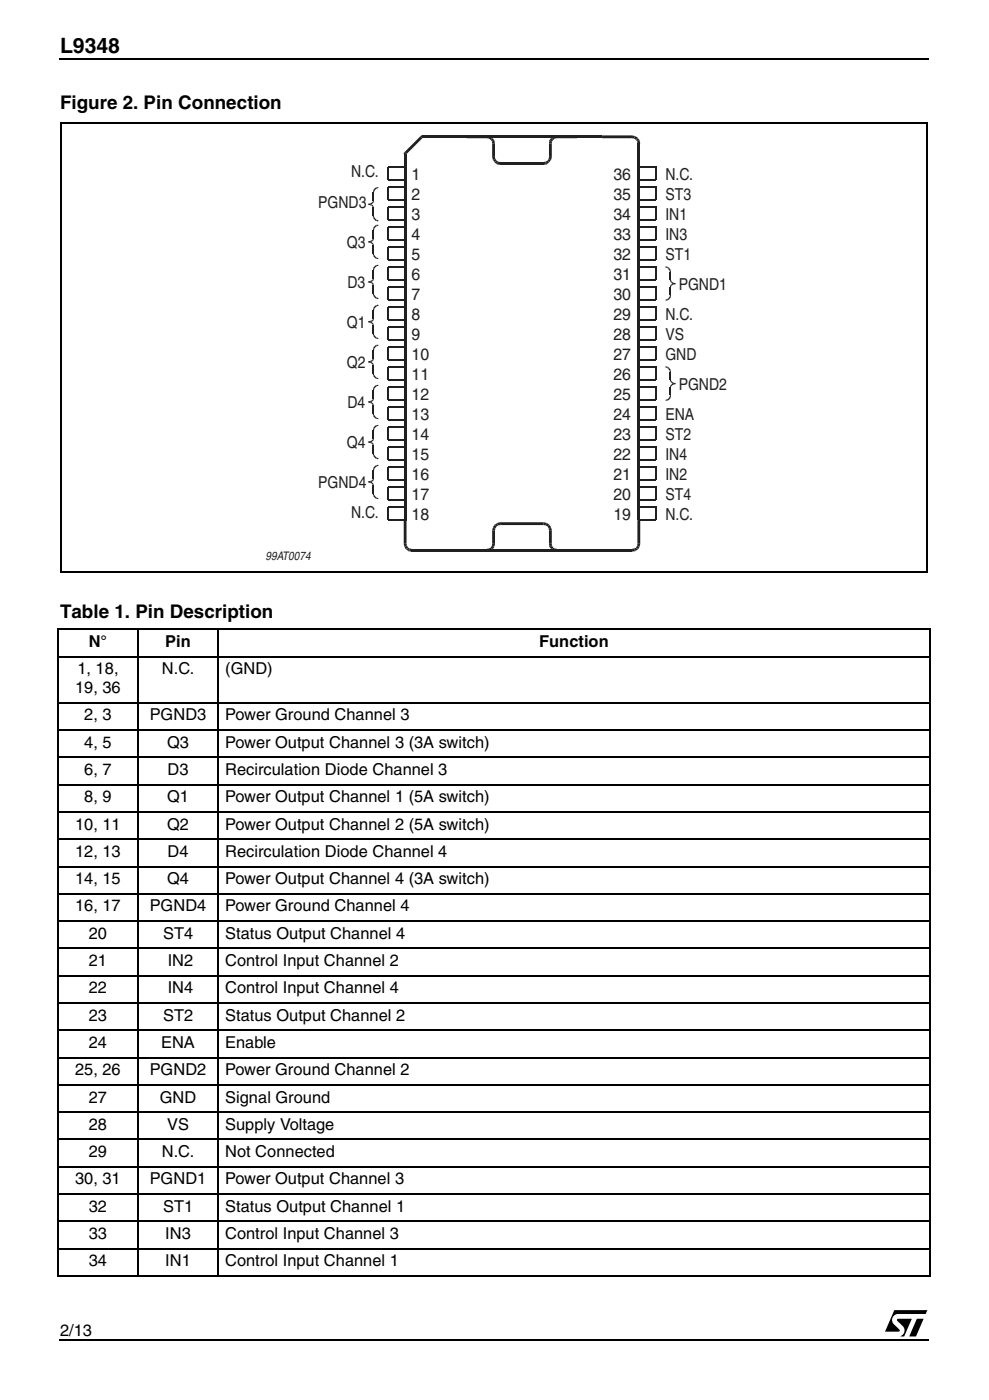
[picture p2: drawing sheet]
<svg xmlns="http://www.w3.org/2000/svg" width="148mm" height="210mm" viewBox="0 0 148 210" stroke-linecap="round" stroke-linejoin="round" font-family="sans-serif">
<path d="M8.9 8.8h.1v.2h-.1zM8.9 200.8h.1v.2h-.1z" fill="#000"/>
<path d="M9 8.9h130.1M9 200.9h130.1" fill="none" stroke="#000" stroke-width=".17"/>
<path d="M132.5 196.4h6.5v4h-6.5z" fill="#fff"/>
<path d="M134.4 197.8l2.2-.1-1.1 2.7-.6-.1a.94 .94 0 0 0 .4-1.5l-.9-.8zM137.4 197.7h1l-1.2 2.7h-1zM134 196.4h4.9l-.2 .6h-4.1a.9 .9 0 0 0-.9 .6 .9 .9 0 0 0 .3 1l.8 .8-.1 .2-2.1 .1z" fill="#000"/>
<path d="M9 17.2h130v1.2h-130z" fill="#fff"/>
<g fill="none" stroke="#000" stroke-width=".17">
<path d="M8.6 94.4h130.8M8.6 98.5h130.8M8.7 94.5v96.7M20.7 94.3v97.1M32.7 94.3v97.1M139.3 94.5v96.7M8.6 105.4h130.8M8.6 109.5h130.8M8.6 113.6h130.8M8.6 117.7h130.8M8.6 121.7h130.8M8.6 125.8h130.8"/>
<path d="M8.6 129.9h130.8M8.6 134h130.8M8.6 138.1h130.8M8.6 142.2h130.8M8.6 146.3h130.8M8.6 150.4h130.8M8.6 154.5h130.8M8.6 158.6h130.8M8.6 162.7h130.8M8.6 166.8h130.8M8.6 170.8h130.8M8.6 175h130.8"/>
<path d="M8.6 179h130.8M8.6 183.1h130.8M8.6 187.2h130.8M8.6 191.3h130.8"/>
</g>
<path d="M39.8 20.3h69.1v64.1h-69.1z" fill="#fff"/>
<path d="M95.6 27h2.7" fill="none" stroke="#231f20" stroke-width=".17"/>
<path d="M98.1 24.9h.2v2h-.2z" fill="#231f20"/>
<path d="M95.6 25h2.5" fill="none" stroke="#231f20" stroke-width=".17"/>
<path d="M95.6 25.1h.2v1.8h-.2z" fill="#231f20"/>
<path d="M95.6 30h2.7" fill="none" stroke="#231f20" stroke-width=".17"/>
<path d="M98.1 27.9h.2v2h-.2z" fill="#231f20"/>
<path d="M95.6 28h2.5" fill="none" stroke="#231f20" stroke-width=".17"/>
<path d="M95.6 28.1h.2v1.8h-.2z" fill="#231f20"/>
<path d="M95.6 33h2.7" fill="none" stroke="#231f20" stroke-width=".17"/>
<path d="M98.1 30.9h.2v2h-.2z" fill="#231f20"/>
<path d="M95.6 31h2.5" fill="none" stroke="#231f20" stroke-width=".17"/>
<path d="M95.6 31.1h.2v1.8h-.2z" fill="#231f20"/>
<path d="M95.6 36h2.7" fill="none" stroke="#231f20" stroke-width=".17"/>
<path d="M98.1 33.9h.2v2h-.2z" fill="#231f20"/>
<path d="M95.6 34h2.5" fill="none" stroke="#231f20" stroke-width=".17"/>
<path d="M95.6 34.1h.2v1.8h-.2z" fill="#231f20"/>
<path d="M95.6 39h2.7" fill="none" stroke="#231f20" stroke-width=".17"/>
<path d="M98.1 36.9h.2v2h-.2z" fill="#231f20"/>
<path d="M95.6 37h2.5" fill="none" stroke="#231f20" stroke-width=".17"/>
<path d="M95.6 37.1h.2v1.8h-.2z" fill="#231f20"/>
<path d="M95.6 42h2.7" fill="none" stroke="#231f20" stroke-width=".17"/>
<path d="M98.1 39.9h.2v2h-.2z" fill="#231f20"/>
<path d="M95.6 40h2.5" fill="none" stroke="#231f20" stroke-width=".17"/>
<path d="M95.6 40.1h.2v1.8h-.2z" fill="#231f20"/>
<path d="M95.6 45h2.7M95.6 43h2.5M98.2 42.9v2" fill="none" stroke="#231f20" stroke-width=".17"/>
<path d="M95.6 43.1h.2v1.8h-.2z" fill="#231f20"/>
<path d="M95.6 48h2.7M95.6 46h2.5M98.2 45.9v2" fill="none" stroke="#231f20" stroke-width=".17"/>
<path d="M95.6 46.1h.2v1.8h-.2z" fill="#231f20"/>
<path d="M95.6 51h2.7" fill="none" stroke="#231f20" stroke-width=".17"/>
<path d="M98.1 48.9h.2v2h-.2z" fill="#231f20"/>
<path d="M95.6 49h2.5" fill="none" stroke="#231f20" stroke-width=".17"/>
<path d="M95.6 49.1h.2v1.8h-.2z" fill="#231f20"/>
<path d="M95.6 54h2.7" fill="none" stroke="#231f20" stroke-width=".17"/>
<path d="M98.1 51.9h.2v2h-.2z" fill="#231f20"/>
<path d="M95.6 52h2.5" fill="none" stroke="#231f20" stroke-width=".17"/>
<path d="M95.6 52.1h.2v1.8h-.2z" fill="#231f20"/>
<path d="M95.6 57h2.7" fill="none" stroke="#231f20" stroke-width=".17"/>
<path d="M98.1 54.9h.2v2h-.2z" fill="#231f20"/>
<path d="M95.6 55h2.5" fill="none" stroke="#231f20" stroke-width=".17"/>
<path d="M95.6 55.1h.2v1.8h-.2z" fill="#231f20"/>
<path d="M95.6 60h2.7" fill="none" stroke="#231f20" stroke-width=".17"/>
<path d="M98.1 57.9h.2v2h-.2z" fill="#231f20"/>
<path d="M95.6 58h2.5" fill="none" stroke="#231f20" stroke-width=".17"/>
<path d="M95.6 58.1h.2v1.8h-.2z" fill="#231f20"/>
<path d="M95.6 63h2.7" fill="none" stroke="#231f20" stroke-width=".17"/>
<path d="M98.1 60.9h.2v2h-.2z" fill="#231f20"/>
<path d="M95.6 61h2.5" fill="none" stroke="#231f20" stroke-width=".17"/>
<path d="M95.6 61.1h.2v1.8h-.2z" fill="#231f20"/>
<path d="M95.6 66h2.7M95.6 64h2.5M98.2 63.9v2" fill="none" stroke="#231f20" stroke-width=".17"/>
<path d="M95.6 64.1h.2v1.8h-.2z" fill="#231f20"/>
<path d="M95.6 69h2.7M95.6 67h2.5M98.2 66.9v2" fill="none" stroke="#231f20" stroke-width=".17"/>
<path d="M95.6 67.1h.2v1.8h-.2z" fill="#231f20"/>
<path d="M95.6 72h2.7" fill="none" stroke="#231f20" stroke-width=".17"/>
<path d="M98.1 69.9h.2v2h-.2z" fill="#231f20"/>
<path d="M95.6 70h2.5" fill="none" stroke="#231f20" stroke-width=".17"/>
<path d="M95.6 70.1h.2v1.8h-.2z" fill="#231f20"/>
<path d="M95.6 75h2.7" fill="none" stroke="#231f20" stroke-width=".17"/>
<path d="M98.1 72.9h.2v2h-.2z" fill="#231f20"/>
<path d="M95.6 73h2.5" fill="none" stroke="#231f20" stroke-width=".17"/>
<path d="M95.6 73.1h.2v1.8h-.2z" fill="#231f20"/>
<path d="M95.6 78h2.7" fill="none" stroke="#231f20" stroke-width=".17"/>
<path d="M98.1 75.9h.2v2h-.2z" fill="#231f20"/>
<path d="M95.6 76h2.5" fill="none" stroke="#231f20" stroke-width=".17"/>
<path d="M95.6 76.1h.2v1.8h-.2z" fill="#231f20"/>
<path d="M58.1 27h2.7" fill="none" stroke="#231f20" stroke-width=".17"/>
<path d="M60.6 24.9h.2v2h-.2z" fill="#231f20"/>
<path d="M58.1 25h2.5" fill="none" stroke="#231f20" stroke-width=".17"/>
<path d="M58.1 25.1h.2v1.8h-.2z" fill="#231f20"/>
<path d="M58.1 30h2.7" fill="none" stroke="#231f20" stroke-width=".17"/>
<path d="M60.6 27.9h.2v2h-.2z" fill="#231f20"/>
<path d="M58.1 28h2.5" fill="none" stroke="#231f20" stroke-width=".17"/>
<path d="M58.1 28.1h.2v1.8h-.2z" fill="#231f20"/>
<path d="M58.1 33h2.7" fill="none" stroke="#231f20" stroke-width=".17"/>
<path d="M60.6 30.9h.2v2h-.2z" fill="#231f20"/>
<path d="M58.1 31h2.5" fill="none" stroke="#231f20" stroke-width=".17"/>
<path d="M58.1 31.1h.2v1.8h-.2z" fill="#231f20"/>
<path d="M58.1 36h2.7" fill="none" stroke="#231f20" stroke-width=".17"/>
<path d="M60.6 33.9h.2v2h-.2z" fill="#231f20"/>
<path d="M58.1 34h2.5" fill="none" stroke="#231f20" stroke-width=".17"/>
<path d="M58.1 34.1h.2v1.8h-.2z" fill="#231f20"/>
<path d="M58.1 39h2.7" fill="none" stroke="#231f20" stroke-width=".17"/>
<path d="M60.6 36.9h.2v2h-.2z" fill="#231f20"/>
<path d="M58.1 37h2.5" fill="none" stroke="#231f20" stroke-width=".17"/>
<path d="M58.1 37.1h.2v1.8h-.2z" fill="#231f20"/>
<path d="M58.1 42h2.7" fill="none" stroke="#231f20" stroke-width=".17"/>
<path d="M60.6 39.9h.2v2h-.2z" fill="#231f20"/>
<path d="M58.1 40h2.5" fill="none" stroke="#231f20" stroke-width=".17"/>
<path d="M58.1 40.1h.2v1.8h-.2z" fill="#231f20"/>
<path d="M58.1 45h2.7M58.1 43h2.5M60.7 42.9v2" fill="none" stroke="#231f20" stroke-width=".17"/>
<path d="M58.1 43.1h.2v1.8h-.2z" fill="#231f20"/>
<path d="M58.1 48h2.7M58.1 46h2.5M60.7 45.9v2" fill="none" stroke="#231f20" stroke-width=".17"/>
<path d="M58.1 46.1h.2v1.8h-.2z" fill="#231f20"/>
<path d="M58.1 51h2.7" fill="none" stroke="#231f20" stroke-width=".17"/>
<path d="M60.6 48.9h.2v2h-.2z" fill="#231f20"/>
<path d="M58.1 49h2.5" fill="none" stroke="#231f20" stroke-width=".17"/>
<path d="M58.1 49.1h.2v1.8h-.2z" fill="#231f20"/>
<path d="M58.1 54h2.7" fill="none" stroke="#231f20" stroke-width=".17"/>
<path d="M60.6 51.9h.2v2h-.2z" fill="#231f20"/>
<path d="M58.1 52h2.5" fill="none" stroke="#231f20" stroke-width=".17"/>
<path d="M58.1 52.1h.2v1.8h-.2z" fill="#231f20"/>
<path d="M58.1 57h2.7" fill="none" stroke="#231f20" stroke-width=".17"/>
<path d="M60.6 54.9h.2v2h-.2z" fill="#231f20"/>
<path d="M58.1 55h2.5" fill="none" stroke="#231f20" stroke-width=".17"/>
<path d="M58.1 55.1h.2v1.8h-.2z" fill="#231f20"/>
<path d="M58.1 60h2.7" fill="none" stroke="#231f20" stroke-width=".17"/>
<path d="M60.6 57.9h.2v2h-.2z" fill="#231f20"/>
<path d="M58.1 58h2.5" fill="none" stroke="#231f20" stroke-width=".17"/>
<path d="M58.1 58.1h.2v1.8h-.2z" fill="#231f20"/>
<path d="M58.1 63h2.7" fill="none" stroke="#231f20" stroke-width=".17"/>
<path d="M60.6 60.9h.2v2h-.2z" fill="#231f20"/>
<path d="M58.1 61h2.5" fill="none" stroke="#231f20" stroke-width=".17"/>
<path d="M58.1 61.1h.2v1.8h-.2z" fill="#231f20"/>
<path d="M58.1 66h2.7M58.1 64h2.5M60.7 63.9v2" fill="none" stroke="#231f20" stroke-width=".17"/>
<path d="M58.1 64.1h.2v1.8h-.2z" fill="#231f20"/>
<path d="M58.1 69h2.7M58.1 67h2.5M60.7 66.9v2" fill="none" stroke="#231f20" stroke-width=".17"/>
<path d="M58.1 67.1h.2v1.8h-.2z" fill="#231f20"/>
<path d="M58.1 72h2.7" fill="none" stroke="#231f20" stroke-width=".17"/>
<path d="M60.6 69.9h.2v2h-.2z" fill="#231f20"/>
<path d="M58.1 70h2.5" fill="none" stroke="#231f20" stroke-width=".17"/>
<path d="M58.1 70.1h.2v1.8h-.2z" fill="#231f20"/>
<path d="M58.1 75h2.7" fill="none" stroke="#231f20" stroke-width=".17"/>
<path d="M60.6 72.9h.2v2h-.2z" fill="#231f20"/>
<path d="M58.1 73h2.5" fill="none" stroke="#231f20" stroke-width=".17"/>
<path d="M58.1 73.1h.2v1.8h-.2z" fill="#231f20"/>
<path d="M58.1 78h2.7" fill="none" stroke="#231f20" stroke-width=".17"/>
<path d="M60.6 75.9h.2v2h-.2z" fill="#231f20"/>
<path d="M58.1 76h2.5" fill="none" stroke="#231f20" stroke-width=".17"/>
<path d="M58.1 76.1h.2v1.8h-.2z" fill="#231f20"/>
<path d="M69.9 20.5h3.1" fill="none" stroke="#231f20" stroke-width=".42"/>
<g fill="#231f20">
<path d="M73 20.3l.3 .1-.1 .4-.3-.1z" fill-rule="evenodd"/>
<path d="M73.3 20.4h.1l-.2 .4z" fill-rule="evenodd"/>
<path d="M73.4 20.4l.3 .2-.2 .4-.3-.2z" fill-rule="evenodd"/>
<path d="M73.7 20.6l.1 .1-.3 .3z" fill-rule="evenodd"/>
<path d="M73.5 21l.3-.3 .2 .2-.3 .3z" fill-rule="evenodd"/>
<path d="M73.7 21.2l.3-.3 .1 .2z" fill-rule="evenodd"/>
<path d="M73.7 21.2l.4-.1 .1 .4h-.5z" fill-rule="evenodd"/>
</g>
<path d="M73.9 21.5v2.1" fill="none" stroke="#231f20" stroke-width=".42"/>
<g fill="#231f20">
<path d="M73.7 23.6l.5-.1v.3l-.4 .1z" fill-rule="evenodd"/>
<path d="M73.8 23.9l.4-.1-.3 .3z" fill-rule="evenodd"/>
<path d="M73.9 24.1l.3-.3 .2 .3-.3 .2z" fill-rule="evenodd"/>
<path d="M74.1 24.3l.3-.2-.3 .3z" fill-rule="evenodd"/>
<path d="M74.4 24.1l.2 .1-.2 .4-.3-.2z" fill-rule="evenodd"/>
<path d="M74.6 24.2v.5h-.1l-.1-.1z" fill-rule="evenodd"/>
<path d="M74.6 24.2l.3 .1v.4h-.3z" fill-rule="evenodd"/>
</g>
<path d="M74.9 24.5h6.5" fill="none" stroke="#231f20" stroke-width=".42"/>
<g fill="#231f20">
<path d="M82 24.1l.3 .2-.1 .1z"/>
<path d="M81.4 24.3l.3-.1 .1 .5h-.4z" fill-rule="evenodd"/>
<path d="M81.7 24.2l.3 .4-.1 .1h-.1z" fill-rule="evenodd"/>
<path d="M81.7 24.2l.3-.1 .2 .3-.2 .2z" fill-rule="evenodd"/>
<path d="M82.2 23.8l.3 .3-.2 .2-.3-.2z" fill-rule="evenodd"/>
<path d="M82.2 23.8l.4 .1-.1 .2z" fill-rule="evenodd"/>
<path d="M82.2 23.5l.5 .1-.1 .3-.4-.1z" fill-rule="evenodd"/>
</g>
<path d="M82.5 21.5v2.1" fill="none" stroke="#231f20" stroke-width=".42"/>
<g fill="#231f20">
<path d="M82.3 21.1l.4 .1v.3h-.5z" fill-rule="evenodd"/>
<path d="M82.3 21l.1-.1 .3 .3-.4-.1z" fill-rule="evenodd"/>
<path d="M82.6 20.7l.3 .3-.2 .2-.3-.3z" fill-rule="evenodd"/>
<path d="M82.6 20.6l.3 .4z" fill-rule="evenodd"/>
<path d="M82.7 20.6l.2-.1 .2 .3-.2 .2z" fill-rule="evenodd"/>
<path d="M82.9 20.5l.1-.1 .1 .4z" fill-rule="evenodd"/>
<path d="M83 20.4l.4-.1 .1 .4-.4 .1z" fill-rule="evenodd"/>
</g>
<path d="M83.4 20.5h3M69.9 82.5h3" fill="none" stroke="#231f20" stroke-width=".42"/>
<g fill="#231f20">
<path d="M72.9 82.3l.3-.1 .1 .5h-.4z" fill-rule="evenodd"/>
<path d="M73.2 82.2l.2 .5h-.1z" fill-rule="evenodd"/>
<path d="M73.2 82.2l.3-.1 .2 .4-.3 .1z" fill-rule="evenodd"/>
<path d="M73.5 82.1l.4 .2-.2 .2z" fill-rule="evenodd"/>
<path d="M73.7 81.8l.3 .2-.1 .3-.4-.2z" fill-rule="evenodd"/>
<path d="M73.7 81.8l.4 .1-.1 .1z" fill-rule="evenodd"/>
<path d="M73.7 81.5l.5 .1-.1 .3-.4-.1z" fill-rule="evenodd"/>
</g>
<path d="M73.9 79.5v2.1" fill="none" stroke="#231f20" stroke-width=".42"/>
<g fill="#231f20">
<path d="M73.8 79.1l.4 .1v.4l-.5-.1z" fill-rule="evenodd"/>
<path d="M73.9 79l.3 .2-.4-.1z" fill-rule="evenodd"/>
<path d="M74 78.7l.4 .2-.2 .3-.3-.2z" fill-rule="evenodd"/>
<path d="M74 78.7l.2-.1 .2 .3z" fill-rule="evenodd"/>
<path d="M74.2 78.6l.2-.1 .2 .3-.2 .1z" fill-rule="evenodd"/>
<path d="M74.4 78.5l.1-.1 .1 .4z" fill-rule="evenodd"/>
<path d="M74.5 78.4l.4-.1 .1 .4-.4 .1z" fill-rule="evenodd"/>
</g>
<path d="M74.9 78.5h6.6" fill="none" stroke="#231f20" stroke-width=".42"/>
<g fill="#231f20">
<path d="M81.5 78.3l.3 .1-.1 .4-.3-.1z" fill-rule="evenodd"/>
<path d="M81.8 78.4h.1l-.2 .4z" fill-rule="evenodd"/>
<path d="M81.9 78.4l.3 .2-.2 .3-.3-.1z" fill-rule="evenodd"/>
<path d="M82.2 78.6l.2 .1-.4 .2z" fill-rule="evenodd"/>
<path d="M82 78.9l.4-.2 .1 .3-.3 .2z" fill-rule="evenodd"/>
<path d="M82.2 79.2l.3-.2 .1 .1z" fill-rule="evenodd"/>
<path d="M82.2 79.2l.4-.1 .1 .4-.5 .1z" fill-rule="evenodd"/>
</g>
<path d="M82.5 79.5v2" fill="none" stroke="#231f20" stroke-width=".42"/>
<g fill="#231f20">
<path d="M82.6 82.3l.3-.2-.2 .3z"/>
<path d="M82.2 81.5h.5v.3l-.4 .1z" fill-rule="evenodd"/>
<path d="M82.3 81.9l.4-.1-.3 .3z" fill-rule="evenodd"/>
<path d="M82.4 82.1l.3-.3 .2 .3-.3 .2z" fill-rule="evenodd"/>
<path d="M82.9 82.1l.2 .1-.2 .4-.2-.2z" fill-rule="evenodd"/>
<path d="M83.1 82.2v.5h-.1l-.1-.1z" fill-rule="evenodd"/>
<path d="M83.1 82.2l.3 .1v.4h-.3z" fill-rule="evenodd"/>
</g>
<path d="M67.7 82.5h27" fill="none" stroke="#231f20" stroke-width=".42"/>
<g fill="#231f20">
<path d="M94.7 82.3l.3-.1v.5h-.3z" fill-rule="evenodd"/>
<path d="M95 82.2l.2 .5h-.2z" fill-rule="evenodd"/>
<path d="M95 82.2l.3-.1 .2 .4-.3 .1z" fill-rule="evenodd"/>
<path d="M95.3 82.1l.3 .2-.1 .2z" fill-rule="evenodd"/>
<path d="M95.5 81.8l.3 .2-.2 .3-.3-.2z" fill-rule="evenodd"/>
<path d="M95.5 81.8l.3 .1v.1z" fill-rule="evenodd"/>
<path d="M95.5 81.5l.4 .1-.1 .3-.3-.1z" fill-rule="evenodd"/>
</g>
<path d="M95.7 21.5v60.1" fill="none" stroke="#231f20" stroke-width=".42"/>
<g fill="#231f20">
<path d="M95.5 21.2l.3-.1 .1 .4h-.4z" fill-rule="evenodd"/>
<path d="M95.5 21.2l.2-.3 .1 .2z" fill-rule="evenodd"/>
<path d="M95.3 21l.3-.3 .1 .2-.2 .3z" fill-rule="evenodd"/>
<path d="M95.5 20.6l.1 .1-.3 .3z" fill-rule="evenodd"/>
<path d="M95.2 20.4l.3 .2-.2 .4-.3-.2z" fill-rule="evenodd"/>
<path d="M95.1 20.4h.1l-.2 .4z" fill-rule="evenodd"/>
<path d="M94.7 20.3l.4 .1-.1 .4-.4-.1z" fill-rule="evenodd"/>
</g>
<path d="M90.2 20.5h4.5M60.7 78v3.6" fill="none" stroke="#231f20" stroke-width=".42"/>
<g fill="#231f20">
<path d="M60.5 81.6l.4-.1v.3l-.3 .1z" fill-rule="evenodd"/>
<path d="M60.6 81.9l.3-.1-.3 .2z" fill-rule="evenodd"/>
<path d="M60.6 82l.3-.2 .3 .3-.4 .2z" fill-rule="evenodd"/>
<path d="M60.8 82.3l.4-.2-.3 .3z" fill-rule="evenodd"/>
<path d="M61.2 82.1l.2 .1-.3 .4-.2-.2z" fill-rule="evenodd"/>
<path d="M61.4 82.2l-.1 .5h-.1l-.1-.1z" fill-rule="evenodd"/>
<path d="M61.4 82.2l.3 .1v.4h-.4z" fill-rule="evenodd"/>
</g>
<path d="M63.3 20.5h26.9M61.7 82.5h6" fill="none" stroke="#231f20" stroke-width=".42"/>
<g fill="#231f20">
<path d="M63.1 20.3h.2v.4l-.3-.3z" fill-rule="evenodd"/>
<path d="M60.6 22.8l2.4-2.4 .3 .3-2.4 2.4z" fill-rule="evenodd"/>
<path d="M60.5 22.9l.1-.1 .3 .3h-.4z" fill-rule="evenodd"/>
</g>
<path d="M60.7 23.1v54.9" fill="none" stroke="#231f20" stroke-width=".42"/>
<g fill="#231f20">
<path d="M56.3 33.7l.2 .2z"/>
<path d="M55.9 34.1l.2 .2z"/>
<path d="M55.4 36.1l.1 .2z"/>
<path d="M55.7 36l.1 .2z"/>
<path d="M55.9 38.3h.2l-.2 .1z"/>
<path d="M55.8 38h.2z"/>
<path d="M55.5 36.2h.1l-.2 .2z"/>
<path d="M55.7 36.3v.2z"/>
<path d="M55.8 36.8l.2-.1z"/>
<path d="M56.3 39.7l.2 .2z"/>
<path d="M55.9 40.2l.2 .1z"/>
<path d="M55.4 42.1l.1 .2z"/>
<path d="M55.7 42l.1 .2z"/>
<path d="M56.4 44.6l-.1 .2z"/>
<path d="M55.9 44.3l.2-.1-.2 .1z"/>
<path d="M55.8 44h.2z"/>
<path d="M55.5 42.2l-.1 .2z"/>
<path d="M56.3 45.7l.2 .2z"/>
<path d="M55.9 46.2l.2 .1z"/>
<path d="M55.9 50.3l.2-.1-.2 .2z"/>
<path d="M55.8 50h.2z"/>
<path d="M55.5 48.2h.1l-.2 .2z"/>
<path d="M55.7 48.3v.2z"/>
<path d="M56.3 51.7l.2 .2z"/>
<path d="M55.9 52.1l.2 .2z"/>
<path d="M55.4 54.1l.1 .2z"/>
<path d="M55.7 54l.1 .2z"/>
<path d="M55.9 53.7l.1 .1z"/>
<path d="M55.9 56.3l.2-.1-.2 .2z"/>
<path d="M55.8 56h.2z"/>
<path d="M55.5 54.2h.1l-.2 .2z"/>
<path d="M55.7 54.3v.2z"/>
<path d="M56.3 57.7l.2 .2z"/>
<path d="M55.9 58.1l.2 .2z"/>
<path d="M55.4 60.1l.1 .2z"/>
<path d="M55.7 60l.1 .2z"/>
<path d="M55.9 62.3h.2l-.2 .1z"/>
<path d="M55.8 62h.2z"/>
<path d="M55.5 60.2h.1l-.2 .2z"/>
<path d="M55.7 60.4v.1z"/>
<path d="M55.8 60.8l.2-.1z"/>
<path d="M56.3 63.7l.2 .2z"/>
<path d="M55.9 64.2l.2 .1z"/>
<path d="M55.4 66.2l.1 .1z"/>
<path d="M55.7 66l.1 .2z"/>
<path d="M56.4 68.6l-.1 .2z"/>
<path d="M55.9 68.3l.2-.1-.2 .2z"/>
<path d="M55.8 68h.2z"/>
<path d="M55.5 66.2l-.1 .2z"/>
<path d="M56.3 69.7l.2 .2z"/>
<path d="M55.9 70.2l.2 .1z"/>
<path d="M55.9 74.3l.2-.1-.2 .2z"/>
<path d="M55.8 74h.2z"/>
<path d="M55.5 72.2h.1l-.2 .2z"/>
<path d="M55.7 72.3v.2z"/>
<path d="M100.3 55.5l.1-.1z"/>
<path d="M100.4 55.8l.1-.1z"/>
<path d="M100.9 57.4l-.1 .2z"/>
<path d="M100.6 57.4l.1-.1z"/>
<path d="M99.9 59.9l.2 .2z"/>
<path d="M100.3 59.5l.2 .1z"/>
<path d="M100.9 57.5l.1 .1z"/>
<path d="M100.6 57.6l.1 .2z"/>
<path d="M100.4 58h.1z"/>
<path d="M100.3 40.5l.1-.1z"/>
<path d="M100.4 40.8h.1z"/>
<path d="M100.9 42.4l-.1 .2z"/>
<path d="M100.6 42.4l.1-.1z"/>
<path d="M99.9 44.9l.2 .1z"/>
<path d="M100.3 44.5l.2 .1z"/>
<path d="M56.3 28.1l.2 .2z"/>
<path d="M55.9 28.5l.2 .1z"/>
<path d="M55.4 30.5l.1 .2z"/>
<path d="M55.7 30.4l.1 .1z"/>
<path d="M56.4 33l-.1 .1z"/>
<path d="M55.9 32.6h.2l-.2 .1z"/>
<path d="M55.8 32.3h.2z"/>
<path d="M55.5 30.6l-.1 .2z"/>
<path d="M56.4 33.7h.3v.1l-.2 .1z" fill-rule="evenodd"/>
<path d="M56.1 33.9l.2-.2 .2 .2-.2 .2z" fill-rule="evenodd"/>
<path d="M56.1 33.9l.2 .2z" fill-rule="evenodd"/>
<path d="M56.1 33.9l.2 .2-.2 .2-.2-.2z" fill-rule="evenodd"/>
<path d="M55.9 34.2l.2 .1-.1 .2h-.1z" fill-rule="evenodd"/>
<path d="M55.2 36.2l.2-.1 .1 .2h-.3z" fill-rule="evenodd"/>
<path d="M55.4 36.1l.3-.1 .1 .2-.3 .1z" fill-rule="evenodd"/>
<path d="M55.7 36l.1-.1 .2 .1-.2 .1z" fill-rule="evenodd"/>
<path d="M55.8 35.9l.2 .1z" fill-rule="evenodd"/>
<path d="M55.9 35.7h.1v.2h-.2z" fill-rule="evenodd"/>
<path d="M56.4 38.6l.3 .1v.1h-.3z" fill-rule="evenodd"/>
<path d="M56.3 38.8l.1-.2v.2z" fill-rule="evenodd"/>
<path d="M56.3 38.5l.1 .1-.1 .2-.2-.2z" fill-rule="evenodd"/>
<path d="M56.1 38.6l.2-.1z" fill-rule="evenodd"/>
<path d="M55.9 38.4l.2-.1 .2 .2-.2 .1z" fill-rule="evenodd"/>
<path d="M55.8 38h.2l.1 .3h-.2z" fill-rule="evenodd"/>
<path d="M55.2 36.2h.3l-.1 .2-.2-.1z" fill-rule="evenodd"/>
<path d="M55.6 36.2l.1 .1v.2l-.3-.1z" fill-rule="evenodd"/>
<path d="M55.7 36.5l.1-.1 .1 .1-.1 .1z" fill-rule="evenodd"/>
<path d="M55.9 36.5l.1 .1h-.2z" fill-rule="evenodd"/>
<path d="M55.8 36.6h.2v.1l-.2 .1z" fill-rule="evenodd"/>
<path d="M56.4 39.7h.3v.2h-.2z" fill-rule="evenodd"/>
<path d="M56.1 39.9l.2-.2 .2 .2-.2 .2z" fill-rule="evenodd"/>
<path d="M56.1 39.9l.2 .2z" fill-rule="evenodd"/>
<path d="M56.1 39.9l.2 .2-.2 .2-.2-.1z" fill-rule="evenodd"/>
<path d="M55.9 40.2l.2 .1-.1 .2h-.1z" fill-rule="evenodd"/>
<path d="M55.2 42.2l.2-.1 .1 .2-.3 .1z" fill-rule="evenodd"/>
<path d="M55.4 42.1l.3-.1 .1 .2-.3 .1z" fill-rule="evenodd"/>
<path d="M55.7 42l.1-.1 .2 .1-.2 .1z" fill-rule="evenodd"/>
<path d="M55.8 41.9l.2 .1z" fill-rule="evenodd"/>
<path d="M55.9 41.7h.1v.2h-.2z" fill-rule="evenodd"/>
<path d="M56.4 44.6l.3 .1-.1 .2-.2-.1z" fill-rule="evenodd"/>
<path d="M56.3 44.4l.1 .2-.1 .2-.2-.2z" fill-rule="evenodd"/>
<path d="M56.1 44.6l.2-.2z" fill-rule="evenodd"/>
<path d="M55.9 44.3l.2-.1 .2 .2-.2 .2z" fill-rule="evenodd"/>
<path d="M55.8 44h.2l.1 .2-.2 .1z" fill-rule="evenodd"/>
<path d="M55.2 42.2h.3l-.1 .2h-.2z" fill-rule="evenodd"/>
<path d="M55.5 42.2l.2 .1v.2l-.3-.1z" fill-rule="evenodd"/>
<path d="M55.7 42.3l.1 .1-.1 .1z" fill-rule="evenodd"/>
<path d="M55.7 42.5l.1-.1 .1 .1-.1 .1z" fill-rule="evenodd"/>
<path d="M55.9 42.5l.1 .1h-.2z" fill-rule="evenodd"/>
<path d="M55.8 42.6h.2v.2h-.2z" fill-rule="evenodd"/>
<path d="M56.4 45.7h.2l.1 .1-.2 .1z" fill-rule="evenodd"/>
<path d="M56.1 45.9l.2-.2 .2 .2-.2 .2z" fill-rule="evenodd"/>
<path d="M56.1 45.9l.2 .2z" fill-rule="evenodd"/>
<path d="M56.1 46l.2 .1-.2 .2-.2-.1z" fill-rule="evenodd"/>
<path d="M55.9 46.3h.2l-.1 .3h-.1z" fill-rule="evenodd"/>
<path d="M55.2 48.2l.2-.1 .1 .2h-.3z" fill-rule="evenodd"/>
<path d="M55.4 48.1l.3-.1v.2l-.2 .1z" fill-rule="evenodd"/>
<path d="M55.7 48l.1 .2z" fill-rule="evenodd"/>
<path d="M55.7 48l.1-.1 .2 .1-.2 .2z" fill-rule="evenodd"/>
<path d="M55.8 47.9l.2 .1z" fill-rule="evenodd"/>
<path d="M55.9 47.7h.1v.2h-.2z" fill-rule="evenodd"/>
<path d="M56.4 50.6l.3 .1v.1h-.3z" fill-rule="evenodd"/>
<path d="M56.3 50.7l.1-.1v.2z" fill-rule="evenodd"/>
<path d="M56.3 50.4l.1 .2-.1 .1-.2-.1z" fill-rule="evenodd"/>
<path d="M56.1 50.6l.2-.2z" fill-rule="evenodd"/>
<path d="M55.9 50.4l.2-.2 .2 .2-.2 .2z" fill-rule="evenodd"/>
<path d="M55.8 50h.2l.1 .2-.2 .1z" fill-rule="evenodd"/>
<path d="M55.2 48.2h.3l-.1 .2-.2-.1z" fill-rule="evenodd"/>
<path d="M55.6 48.2l.1 .1v.2l-.3-.1z" fill-rule="evenodd"/>
<path d="M55.7 48.5l.1-.1 .1 .1-.1 .1z" fill-rule="evenodd"/>
<path d="M55.9 48.5l.1 .1h-.2z" fill-rule="evenodd"/>
<path d="M55.8 48.6h.2v.2h-.2z" fill-rule="evenodd"/>
<path d="M56.4 51.7h.3v.1l-.2 .1z" fill-rule="evenodd"/>
<path d="M56.1 51.9l.2-.2 .2 .2-.2 .2z" fill-rule="evenodd"/>
<path d="M56.1 51.9l.2 .2z" fill-rule="evenodd"/>
<path d="M56.1 51.9l.2 .2-.2 .2-.2-.2z" fill-rule="evenodd"/>
<path d="M55.9 52.2l.2 .1-.1 .3h-.1z" fill-rule="evenodd"/>
<path d="M55.2 54.2l.2-.1 .1 .2h-.3z" fill-rule="evenodd"/>
<path d="M55.4 54.1l.3-.1 .1 .2-.3 .1z" fill-rule="evenodd"/>
<path d="M55.7 54l.1-.1 .2 .1-.2 .1z" fill-rule="evenodd"/>
<path d="M55.8 53.9l.2 .1z" fill-rule="evenodd"/>
<path d="M55.9 53.7l.1 .1v.1h-.2z" fill-rule="evenodd"/>
<path d="M56.4 56.6l.3 .1v.1h-.3z" fill-rule="evenodd"/>
<path d="M56.3 56.8l.1-.2v.2z" fill-rule="evenodd"/>
<path d="M56.3 56.5l.1 .1-.1 .2-.2-.2z" fill-rule="evenodd"/>
<path d="M56.1 56.6l.2-.1z" fill-rule="evenodd"/>
<path d="M55.9 56.4l.2-.2 .2 .3-.2 .1z" fill-rule="evenodd"/>
<path d="M55.8 56h.2l.1 .2-.2 .1z" fill-rule="evenodd"/>
<path d="M55.2 54.2h.3l-.1 .2-.2-.1z" fill-rule="evenodd"/>
<path d="M55.6 54.2l.1 .1v.2l-.3-.1z" fill-rule="evenodd"/>
<path d="M55.7 54.5l.1-.1 .1 .1-.1 .1z" fill-rule="evenodd"/>
<path d="M55.9 54.5l.1 .1h-.2z" fill-rule="evenodd"/>
<path d="M55.8 54.6h.2v.2h-.2z" fill-rule="evenodd"/>
<path d="M56.4 57.7h.3v.2h-.2z" fill-rule="evenodd"/>
<path d="M56.1 57.9l.2-.2 .2 .2-.2 .2z" fill-rule="evenodd"/>
<path d="M56.1 57.9l.2 .2z" fill-rule="evenodd"/>
<path d="M56.1 57.9l.2 .2-.2 .2-.2-.2z" fill-rule="evenodd"/>
<path d="M55.9 58.2l.2 .1-.1 .2h-.1z" fill-rule="evenodd"/>
<path d="M55.2 60.2l.2-.1 .1 .2-.3 .1z" fill-rule="evenodd"/>
<path d="M55.4 60.1l.3-.1 .1 .2-.3 .1z" fill-rule="evenodd"/>
<path d="M55.7 60l.1-.1 .2 .1-.2 .1z" fill-rule="evenodd"/>
<path d="M55.8 59.9l.2 .1z" fill-rule="evenodd"/>
<path d="M55.9 59.7h.1v.2h-.2z" fill-rule="evenodd"/>
<path d="M56.4 62.6l.3 .1v.1h-.3z" fill-rule="evenodd"/>
<path d="M56.3 62.8l.1-.2v.2z" fill-rule="evenodd"/>
<path d="M56.3 62.5l.1 .1-.1 .2-.2-.2z" fill-rule="evenodd"/>
<path d="M56.1 62.6l.2-.1z" fill-rule="evenodd"/>
<path d="M55.9 62.4l.2-.1 .2 .2-.2 .1z" fill-rule="evenodd"/>
<path d="M55.8 62h.2l.1 .3h-.2z" fill-rule="evenodd"/>
<path d="M55.2 60.2h.3l-.1 .2h-.2z" fill-rule="evenodd"/>
<path d="M55.6 60.2l.1 .2v.1l-.3-.1z" fill-rule="evenodd"/>
<path d="M55.7 60.5l.1-.1 .1 .1-.1 .1z" fill-rule="evenodd"/>
<path d="M55.9 60.5l.1 .1h-.2z" fill-rule="evenodd"/>
<path d="M55.8 60.6h.2v.1l-.2 .1z" fill-rule="evenodd"/>
<path d="M56.4 63.7h.3v.2h-.2z" fill-rule="evenodd"/>
<path d="M56.1 63.9l.2-.2 .2 .2-.2 .2z" fill-rule="evenodd"/>
<path d="M56.1 63.9l.2 .2z" fill-rule="evenodd"/>
<path d="M56.1 63.9l.2 .2-.2 .2-.2-.1z" fill-rule="evenodd"/>
<path d="M55.9 64.2l.2 .1-.1 .2h-.1z" fill-rule="evenodd"/>
<path d="M55.2 66.2h.2l.1 .1-.3 .1z" fill-rule="evenodd"/>
<path d="M55.4 66.2l.3-.2 .1 .2-.3 .1z" fill-rule="evenodd"/>
<path d="M55.7 66l.1-.1 .2 .1-.2 .2z" fill-rule="evenodd"/>
<path d="M55.8 65.9l.2 .1z" fill-rule="evenodd"/>
<path d="M55.9 65.7h.1v.2h-.2z" fill-rule="evenodd"/>
<path d="M56.4 68.6l.3 .1-.1 .2-.2-.1z" fill-rule="evenodd"/>
<path d="M56.3 68.4l.1 .2-.1 .2-.2-.2z" fill-rule="evenodd"/>
<path d="M56.1 68.6l.2-.2z" fill-rule="evenodd"/>
<path d="M55.9 68.4l.2-.2 .2 .2-.2 .2z" fill-rule="evenodd"/>
<path d="M55.8 68h.2l.1 .2-.2 .1z" fill-rule="evenodd"/>
<path d="M55.2 66.2h.3l-.1 .2h-.2z" fill-rule="evenodd"/>
<path d="M55.5 66.2l.2 .1v.2l-.3-.1z" fill-rule="evenodd"/>
<path d="M55.7 66.3l.1 .1-.1 .1z" fill-rule="evenodd"/>
<path d="M55.7 66.5l.1-.1 .1 .1-.1 .1z" fill-rule="evenodd"/>
<path d="M55.9 66.5l.1 .1h-.2z" fill-rule="evenodd"/>
<path d="M55.8 66.6h.2v.2h-.2z" fill-rule="evenodd"/>
<path d="M56.4 69.7h.2l.1 .1-.2 .1z" fill-rule="evenodd"/>
<path d="M56.1 69.9l.2-.2 .2 .2-.2 .2z" fill-rule="evenodd"/>
<path d="M56.1 69.9l.2 .2z" fill-rule="evenodd"/>
<path d="M56.1 70l.2 .1-.2 .2-.2-.1z" fill-rule="evenodd"/>
<path d="M55.9 70.3h.2l-.1 .3h-.1z" fill-rule="evenodd"/>
<path d="M55.2 72.2l.2-.1 .1 .2h-.3z" fill-rule="evenodd"/>
<path d="M55.4 72.1l.3-.1v.2l-.2 .1z" fill-rule="evenodd"/>
<path d="M55.7 72l.1 .2z" fill-rule="evenodd"/>
<path d="M55.7 72l.1-.1 .2 .1-.2 .2z" fill-rule="evenodd"/>
<path d="M55.8 71.9l.2 .1z" fill-rule="evenodd"/>
<path d="M55.9 71.7h.1v.3l-.2-.1z" fill-rule="evenodd"/>
<path d="M56.4 74.6l.3 .1v.1h-.3z" fill-rule="evenodd"/>
<path d="M56.3 74.7l.1-.1v.2z" fill-rule="evenodd"/>
<path d="M56.3 74.4l.1 .2-.1 .1-.2-.1z" fill-rule="evenodd"/>
<path d="M56.1 74.6l.2-.2z" fill-rule="evenodd"/>
<path d="M55.9 74.4l.2-.2 .2 .2-.2 .2z" fill-rule="evenodd"/>
<path d="M55.8 74h.2l.1 .2-.2 .1z" fill-rule="evenodd"/>
<path d="M55.2 72.2h.3l-.1 .2-.2-.1z" fill-rule="evenodd"/>
<path d="M55.6 72.2l.1 .1v.2l-.3-.1z" fill-rule="evenodd"/>
<path d="M55.7 72.5l.1-.1 .1 .1-.1 .1z" fill-rule="evenodd"/>
<path d="M55.9 72.5l.1 .1h-.2z" fill-rule="evenodd"/>
<path d="M55.8 72.6h.2v.2h-.2z" fill-rule="evenodd"/>
<path d="M99.7 54.9l.3 .1-.1 .1h-.2z" fill-rule="evenodd"/>
<path d="M100 55h.1l-.2 .1z" fill-rule="evenodd"/>
<path d="M99.9 55.1l.2-.1 .1 .1-.1 .2z" fill-rule="evenodd"/>
<path d="M100.2 55.1l-.1 .2z" fill-rule="evenodd"/>
<path d="M100.1 55.3l.2-.1 .1 .2-.1 .1z" fill-rule="evenodd"/>
<path d="M100.3 55.5h.1l.1 .2-.1 .1z" fill-rule="evenodd"/>
<path d="M100.9 57.4h.3v.2h-.3z" fill-rule="evenodd"/>
<path d="M100.7 57.3l.2 .1-.1 .2-.2-.2z" fill-rule="evenodd"/>
<path d="M100.6 57.1l.1 .2-.1 .1-.2-.1z" fill-rule="evenodd"/>
<path d="M100.4 57.2l.2-.1-.2 .2z" fill-rule="evenodd"/>
<path d="M100.4 57h.1l.1 .1-.2 .1z" fill-rule="evenodd"/>
<path d="M99.7 59.9h.2l.1 .2h-.3z" fill-rule="evenodd"/>
<path d="M99.9 59.9l.3-.2 .1 .2-.2 .2z" fill-rule="evenodd"/>
<path d="M100.2 59.7l.1 .2z" fill-rule="evenodd"/>
<path d="M100.3 59.5l.2 .1-.2 .2-.1-.1z" fill-rule="evenodd"/>
<path d="M100.4 59.3h.1v.2h-.2z" fill-rule="evenodd"/>
<path d="M100.9 57.5l.3-.1v.2h-.2z" fill-rule="evenodd"/>
<path d="M100.6 57.6l.3-.1 .1 .1-.3 .2z" fill-rule="evenodd"/>
<path d="M100.4 57.8l.2-.2 .1 .2-.1 .1z" fill-rule="evenodd"/>
<path d="M100.4 57.8l.2 .1z" fill-rule="evenodd"/>
<path d="M100.4 57.9h.2l-.1 .1h-.1z" fill-rule="evenodd"/>
<path d="M99.7 39.9l.3 .1-.1 .2-.2-.1z" fill-rule="evenodd"/>
<path d="M100 40h.1l-.2 .2z" fill-rule="evenodd"/>
<path d="M99.9 40.2l.2-.2 .1 .2-.1 .1z" fill-rule="evenodd"/>
<path d="M100.2 40.2l-.1 .1z" fill-rule="evenodd"/>
<path d="M100.1 40.3l.2-.1 .1 .2-.1 .1z" fill-rule="evenodd"/>
<path d="M100.3 40.5h.1l.1 .3h-.1z" fill-rule="evenodd"/>
<path d="M100.9 42.4h.3v.2h-.3z" fill-rule="evenodd"/>
<path d="M100.7 42.3l.2 .1-.1 .2-.2-.2z" fill-rule="evenodd"/>
<path d="M100.6 42.1l.1 .2-.1 .1-.2-.1z" fill-rule="evenodd"/>
<path d="M100.4 42.2l.2-.1-.2 .2z" fill-rule="evenodd"/>
<path d="M100.4 42h.1l.1 .1-.2 .1z" fill-rule="evenodd"/>
<path d="M99.7 44.9h.2l.1 .1-.2 .1z" fill-rule="evenodd"/>
<path d="M99.9 44.9l.3-.2 .1 .2-.2 .1z" fill-rule="evenodd"/>
<path d="M100.2 44.7l.1 .2z" fill-rule="evenodd"/>
<path d="M100.3 44.5l.2 .1-.2 .2-.1-.1z" fill-rule="evenodd"/>
<path d="M100.4 44.2h.1v.3h-.2z" fill-rule="evenodd"/>
<path d="M100.9 42.5l.3-.1v.2l-.2 .1z" fill-rule="evenodd"/>
<path d="M100.7 42.6l.2-.1 .1 .2h-.3z" fill-rule="evenodd"/>
<path d="M100.6 42.6h.1v.1z" fill-rule="evenodd"/>
<path d="M100.4 42.7l.2-.1 .1 .1-.1 .2z" fill-rule="evenodd"/>
<path d="M100.4 42.8l.2 .1z" fill-rule="evenodd"/>
<path d="M100.4 42.8l.2 .1-.1 .1h-.1z" fill-rule="evenodd"/>
<path d="M56.4 28.1l.3-.1v.2l-.2 .1z" fill-rule="evenodd"/>
<path d="M56.1 28.3l.2-.2 .2 .2-.2 .1z" fill-rule="evenodd"/>
<path d="M56.1 28.3l.2 .1z" fill-rule="evenodd"/>
<path d="M56.1 28.3l.2 .1-.2 .2-.2-.1z" fill-rule="evenodd"/>
<path d="M55.9 28.6h.2l-.1 .3h-.1z" fill-rule="evenodd"/>
<path d="M55.2 30.5h.2l.1 .2h-.3z" fill-rule="evenodd"/>
<path d="M55.4 30.5l.3-.1 .1 .1-.3 .2z" fill-rule="evenodd"/>
<path d="M55.7 30.4l.1-.1 .2 .1-.2 .1z" fill-rule="evenodd"/>
<path d="M55.8 30.3h.2z" fill-rule="evenodd"/>
<path d="M55.9 30.1h.1v.2h-.2z" fill-rule="evenodd"/>
<path d="M56.4 33h.3l-.1 .2-.2-.1z" fill-rule="evenodd"/>
<path d="M56.3 32.8l.1 .2-.1 .1-.2-.1z" fill-rule="evenodd"/>
<path d="M56.1 32.9l.2-.1z" fill-rule="evenodd"/>
<path d="M55.9 32.7l.2-.1 .2 .2-.2 .1z" fill-rule="evenodd"/>
<path d="M55.8 32.4l.2-.1 .1 .3h-.2z" fill-rule="evenodd"/>
<path d="M55.2 30.5l.3 .1-.1 .2-.2-.1z" fill-rule="evenodd"/>
<path d="M55.5 30.6l.2 .1v.1h-.3z" fill-rule="evenodd"/>
<path d="M55.7 30.7h.1l-.1 .1z" fill-rule="evenodd"/>
<path d="M55.7 30.8l.1-.1 .1 .1-.1 .2z" fill-rule="evenodd"/>
<path d="M55.9 30.8l.1 .1-.2 .1z" fill-rule="evenodd"/>
<path d="M55.8 31l.2-.1v.2h-.2z" fill-rule="evenodd"/>
</g>
<g fill="#231f20">
<path d="M55.9 34.5h.1v.3h-.1z"/>
<path d="M55.9 34.8h.1v.9h-.1z"/>
<path d="M55.8 37.7h.2v.3h-.2z"/>
<path d="M55.8 36.8h.2v.9h-.2z"/>
<path d="M55.9 40.5h.1v.3h-.1z"/>
<path d="M55.9 40.7h.1v1h-.1z"/>
<path d="M55.8 43.8h.2v.2h-.2z"/>
<path d="M55.8 42.8h.2v1h-.2z"/>
<path d="M55.9 46.6h.1v.2h-.1z"/>
<path d="M55.9 46.8h.1v.9h-.1z"/>
<path d="M55.8 49.8h.2v.2h-.2z"/>
<path d="M55.8 48.8h.2v1h-.2z"/>
<path d="M55.9 52.6h.1v.2h-.1z"/>
<path d="M55.9 52.8h.1v.9h-.1z"/>
<path d="M55.8 55.8h.2v.2h-.2z"/>
<path d="M55.8 54.8h.2v1h-.2z"/>
<path d="M55.9 58.5h.1v.2h-.1z"/>
<path d="M55.9 58.7h.1v1h-.1z"/>
<path d="M55.8 61.7h.2v.3h-.2z"/>
<path d="M55.8 60.8h.2v.9h-.2z"/>
<path d="M55.9 64.5h.1v.3h-.1z"/>
<path d="M55.9 64.8h.1v.9h-.1z"/>
<path d="M55.8 67.8h.2v.2h-.2z"/>
<path d="M55.8 66.8h.2v1h-.2z"/>
<path d="M55.9 70.6h.1v.2h-.1z"/>
<path d="M55.9 70.8h.1v.9h-.1z"/>
<path d="M55.8 73.8h.2v.2h-.2z"/>
<path d="M55.8 72.8h.2v1h-.2z"/>
<path d="M100.4 55.8h.1v.2h-.1z"/>
<path d="M100.4 56h.1v1h-.1z"/>
<path d="M100.4 59h.1v.3h-.1z"/>
<path d="M100.4 58h.1v1h-.1z"/>
<path d="M100.4 40.8h.1v.2h-.1z"/>
<path d="M100.4 41h.1v1h-.1z"/>
<path d="M100.4 44h.1v.2h-.1z"/>
<path d="M100.4 43h.1v1h-.1z"/>
<path d="M55.9 28.9h.1v.2h-.1z"/>
<path d="M55.9 29.1h.1v1h-.1z"/>
<path d="M55.8 32.1h.2v.2h-.2z"/>
<path d="M55.8 31.1h.2v1h-.2z"/>
</g>
<path d="M9.1 18.4v67.4M9.1 18.5h129.9M138.9 18.5v67.4M9 85.8h129.9" fill="none" stroke="#000" stroke-width=".17"/>
<text font-size="3.2" x="9" y="8">L9348</text>
<g font-size="2.8">
<text x="9" y="16.3">Figure 2. Pin Connection</text>
<text x="9" y="92.7">Table 1. Pin Description</text>
</g>
<g font-size="2.5" fill="#231f20">
<text x="52.6" y="26.6">N.C.</text>
<text x="61.7" y="26.9">1</text>
<text x="61.7" y="30">2</text>
<text x="91.9" y="26.9">36</text>
<text x="91.9" y="30">35</text>
<text x="99.7" y="26.9">N.C.</text>
<text x="99.7" y="30">ST3</text>
<text x="47.7" y="31.2">PGND3</text>
<text x="61.7" y="32.9">3</text>
<text x="61.7" y="35.9">4</text>
<text x="91.9" y="32.9">34</text>
<text x="91.9" y="35.9">33</text>
<text x="99.7" y="32.9">IN1</text>
<text x="99.7" y="35.9">IN3</text>
<text x="52" y="37.2">Q3</text>
<text x="61.7" y="38.9">5</text>
<text x="61.7" y="41.9">6</text>
<text x="91.9" y="38.9">32</text>
<text x="91.9" y="41.9">31</text>
<text x="99.7" y="38.9">ST1</text>
<text x="52.1" y="43.2">D3</text>
<text x="61.7" y="44.9">7</text>
<text x="61.7" y="47.9">8</text>
<text x="91.9" y="44.9">30</text>
<text x="91.9" y="47.9">29</text>
<text x="99.7" y="47.9">N.C.</text>
<text x="101.7" y="43.5">PGND1</text>
<text x="52" y="49.2">Q1</text>
<text x="61.7" y="51">9</text>
<text x="61.7" y="54">10</text>
<text x="91.9" y="51">28</text>
<text x="91.9" y="54">27</text>
<text x="99.7" y="51">VS</text>
<text x="99.7" y="54">GND</text>
<text x="52" y="55.2">Q2</text>
<text x="61.7" y="56.9">11</text>
<text x="61.7" y="59.9">12</text>
<text x="91.9" y="56.9">26</text>
<text x="91.9" y="59.9">25</text>
<text x="101.7" y="58.4">PGND2</text>
<text x="52.1" y="61.2">D4</text>
<text x="61.7" y="62.9">13</text>
<text x="61.7" y="65.9">14</text>
<text x="91.9" y="62.9">24</text>
<text x="91.9" y="65.9">23</text>
<text x="99.7" y="62.9">ENA</text>
<text x="99.7" y="65.9">ST2</text>
<text x="52" y="67.2">Q4</text>
<text x="61.7" y="68.9">15</text>
<text x="61.7" y="72">16</text>
<text x="91.9" y="68.9">22</text>
<text x="91.9" y="72">21</text>
<text x="99.7" y="68.9">IN4</text>
<text x="99.7" y="72">IN2</text>
<text x="47.7" y="73.2">PGND4</text>
<text x="52.6" y="77.7">N.C.</text>
<text x="61.7" y="75">17</text>
<text x="61.7" y="77.9">18</text>
<text x="91.9" y="75">20</text>
<text x="91.9" y="77.9">19</text>
<text x="99.7" y="75">ST4</text>
<text x="99.7" y="77.9">N.C.</text>
</g>
<g font-size="2.5">
<text x="11.6" y="101.1">1, 18,</text>
<text x="13.3" y="97">N°</text>
<text x="24.3" y="101.1">N.C.</text>
<text x="24.8" y="97">Pin</text>
<text x="33.7" y="101.1">(GND)</text>
<text x="80.8" y="97">Function</text>
<text x="11.2" y="103.9">19, 36</text>
<text x="12.6" y="108">2, 3</text>
<text x="12.6" y="112.1">4, 5</text>
<text x="22.4" y="108">PGND3</text>
<text x="25" y="112.1">Q3</text>
<text x="33.7" y="112.1">Power Output Channel 3 (3A switch)</text>
<text x="33.7" y="108">Power Ground Channel 3</text>
<text x="12.6" y="116.2">6, 7</text>
<text x="25.1" y="116.2">D3</text>
<text x="33.7" y="116.2">Recirculation Diode Channel 3</text>
<text x="11.2" y="124.4">10, 11</text>
<text x="12.6" y="120.3">8, 9</text>
<text x="25" y="124.4">Q2</text>
<text x="25" y="120.3">Q1</text>
<text x="33.7" y="124.4">Power Output Channel 2 (5A switch)</text>
<text x="33.7" y="120.3">Power Output Channel 1 (5A switch)</text>
<text x="11.2" y="128.5">12, 13</text>
<text x="25.1" y="128.5">D4</text>
<text x="33.7" y="128.5">Recirculation Diode Channel 4</text>
<text x="11.2" y="132.6">14, 15</text>
<text x="11.2" y="136.7">16, 17</text>
<text x="22.4" y="136.7">PGND4</text>
<text x="25" y="132.6">Q4</text>
<text x="33.7" y="132.6">Power Output Channel 4 (3A switch)</text>
<text x="33.7" y="136.7">Power Ground Channel 4</text>
<text x="13.3" y="140.7">20</text>
<text x="24.4" y="140.7">ST4</text>
<text x="33.7" y="140.7">Status Output Channel 4</text>
<text x="13.3" y="144.8">21</text>
<text x="13.3" y="148.9">22</text>
<text x="25.1" y="144.8">IN2</text>
<text x="25.1" y="148.9">IN4</text>
<text x="33.7" y="144.8">Control Input Channel 2</text>
<text x="33.7" y="148.9">Control Input Channel 4</text>
<text x="13.3" y="153">23</text>
<text x="24.4" y="153">ST2</text>
<text x="33.7" y="153">Status Output Channel 2</text>
<text x="11.2" y="161.2">25, 26</text>
<text x="13.3" y="157.1">24</text>
<text x="22.4" y="161.2">PGND2</text>
<text x="24.2" y="157.1">ENA</text>
<text x="33.7" y="157.1">Enable</text>
<text x="33.7" y="161.2">Power Ground Channel 2</text>
<text x="13.3" y="165.3">27</text>
<text x="23.9" y="165.3">GND</text>
<text x="33.7" y="165.3">Signal Ground</text>
<text x="13.3" y="169.4">28</text>
<text x="13.3" y="173.5">29</text>
<text x="24.3" y="173.5">N.C.</text>
<text x="25" y="169.4">VS</text>
<text x="33.7" y="169.4">Supply Voltage</text>
<text x="33.7" y="173.5">Not Connected</text>
<text x="11.2" y="177.6">30, 31</text>
<text x="22.4" y="177.6">PGND1</text>
<text x="33.7" y="177.6">Power Output Channel 3</text>
<text x="13.3" y="181.7">32</text>
<text x="13.3" y="185.8">33</text>
<text x="24.4" y="181.7">ST1</text>
<text x="24.8" y="185.8">IN3</text>
<text x="33.7" y="185.8">Control Input Channel 3</text>
<text x="33.7" y="181.7">Status Output Channel 1</text>
<text x="13.3" y="189.9">34</text>
<text x="24.8" y="189.9">IN1</text>
<text x="33.7" y="189.9">Control Input Channel 1</text>
<text x="9" y="200.2">2/13</text>
</g>
<text font-size="1.8" fill="#231f20" x="39.8" y="84">99AT0074</text>
</svg>
